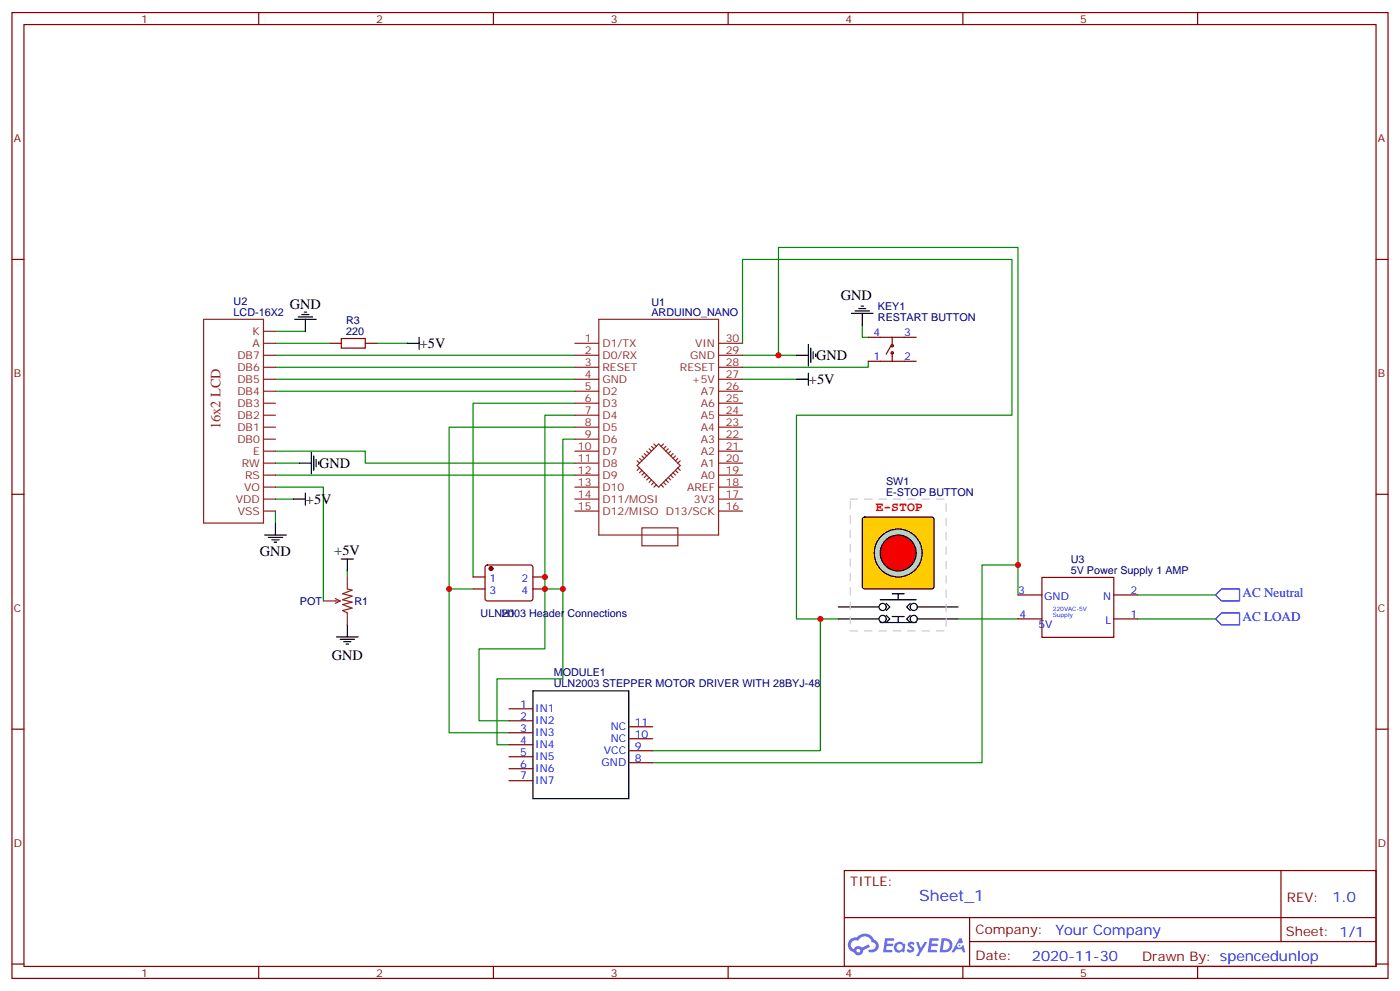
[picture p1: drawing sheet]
<svg xmlns="http://www.w3.org/2000/svg" width="412mm" height="292mm" viewBox="0 0 412 292" stroke-linecap="round" stroke-linejoin="round" font-family="sans-serif">
<g fill="none" stroke="#870000" stroke-width=".35">
<path d="M3.5 3.7h405.4v284.3h-405.4zM7.1 7.2h398.2v277.3h-398.2zM76.2 3.7v3.5M145.3 3.7v3.5M214.5 3.7v3.5M283.6 3.7v3.5M352.8 3.7v3.5M3.5 76.4h3.6M405.3 76.4h3.6M3.5 145.5h3.6M405.3 145.5h3.6M3.5 214.7h3.6"/>
<path d="M405.3 214.7h3.6M248.7 256.3h156.6v28.2h-156.6zM377.3 256.3v20.9M248.7 270.1h156.5M285.6 277.2h119.6M285.6 270.1v14.2M3.5 283.8h3.6M76.2 284.5v3.5M145.3 284.5v3.5M214.5 284.5v3.5M283.6 284.5v3.5M352.8 284.5v3.5"/>
<path d="M405.3 283.8h3.6"/>
</g>
<g fill="#5487ff">
<path d="M267.7 277.5a1.22 1.22 0 0 1 1.7 .2l-.4 .6a.47 .47 0 0 0-.3-.4 .47 .47 0 0 0-.5 .2l.1 .2a1.14 1.14 0 0 1 .8 1.8 1.14 1.14 0 0 1-1.9 0l-.2-.2 .5-.6 .7 .5a.29 .29 0 0 0 .3-.3 .29 .29 0 0 0-.2-.3 1.04 1.04 0 0 1-.6-1.7z"/>
<path d="M260.7 276.2h2.4l.3 .2-.2 .5-1.8 .1-.1 .8h1.5l.3 .4-.3 .4h-1.6l-.2 1.1h1.7l.2 .3-.2 .3-2.6 .1z"/>
<path d="M273.8 276.2h2.4l.3 .2-.1 .5-1.8 .1-.2 .8h1.6l.3 .4-.4 .4-1.6-.1-.1 1.1 1.7 .1 .2 .3-.2 .3-2.6 .1z"/>
<path d="M282.6 276.2h.7l.3 1.3-.6 .3a.69 .69 0 0 0-1 .3 .69 .69 0 0 0 .4 .9 .69 .69 0 0 0 .9-.6l.5-.2 .6 2.2h-.8l-.2-.9h-1.8l-.5 .9h-.8z"/>
<path d="M269.8 277.3h.8l.6 1.8 1.1-1.8h.9l-2.6 4.2h-.8l.9-1.5z"/>
<path d="M277.4 276.2l-.6 4.2h1.3a2.11 2.11 0 0 0 2.5-2.1 2.11 2.11 0 0 0-2.5-2.1zM278.1 277a1.39 1.39 0 0 1 1.7 1.4 1.39 1.39 0 0 1-1.8 1.2h-.3z"/>
<path d="M263.7 277.8a1.54 1.54 0 0 0-.1 2.2 1.54 1.54 0 0 0 2.2 .1l.6 .3 .3-2.3-.2-.3h-.4a1.49 1.49 0 0 0-2.4 0zM264 278.8a.94 .94 0 0 1 1.8 0 .94 .94 0 0 1-1.8 0z"/>
<path d="M250.4 276.6a2.18 2.18 0 0 0 1.1 3.7 1.44 1.44 0 0 0 1.6 .9 1.44 1.44 0 0 0 1.2-1.4l2-1.1-.5-.7-1.9 1a1.47 1.47 0 0 0-2.4 .4 1.39 1.39 0 0 1-.7-1.9 1.39 1.39 0 0 1 2-.5 2.12 2.12 0 0 1 2.2-1.3 2.12 2.12 0 0 1 1.9 1.7 1.14 1.14 0 0 1 1.1 1.4 1.14 1.14 0 0 1-1.7 .7 .43 .43 0 0 0-.5 .4 .43 .43 0 0 0 .4 .5 1.98 1.98 0 0 0 2.5-1.2 1.98 1.98 0 0 0-1.2-2.6 3.1 3.1 0 0 0-5.3-.6l-.9 .1zM252.3 279.9a.55 .55 0 0 1 1.1 0 .55 .55 0 0 1-1.1 0z"/>
<circle cx="282.6" cy="278.3" r=".26"/>
</g>
<path d="M169.3 118.7h-30v51.2M218.7 101.1v-24.7h79.4v45.8h-63.5v60h12.3M229.3 104.6v-31.8h70.6v102.4M169.3 129.3h-3.5v44.1h-5.3M132.3 173.4v42.3h17.6M165.8 173.4v26.4h-19.4v19.5h3.5M299.9 166.3h-10.6v58.2h-97M335.1 175.2h23M241.7 182.2v38.8h-49.4M282.2 182.2h17.7M335.1 182.2h23" fill="none" stroke="#008700" stroke-width=".35"/>
<path d="M157 203.4h28.2v31.7h-28.2z" fill="none" stroke="#000" stroke-width=".35"/>
<g fill="none" stroke="#870000" stroke-width=".35">
<path d="M299.9 175.2h7M306.9 170h21.2v17.6h-21.2zM328.1 175.2h7M299.9 182.2h7M328.1 182.2h7M149.9 208.7h7.1M149.9 212.2h7.1M149.9 215.7h7.1M149.9 219.3h7.1M185.2 217.5h7.1M185.2 214h7.1M149.9 222.8h7.1"/>
<path d="M149.9 226.3h7.1M149.9 229.8h7.1M185.2 224.5h7.1M185.2 221h7.1"/>
</g>
<path d="M358.1 175.2l1.7-1.8h5.3v3.5h-5.3zM358.1 182.2l1.7-1.8h5.3v3.6h-5.3z" fill="none" stroke="#00f" stroke-width=".35"/>
<path d="M254.2 152.4l.5-.2h19.8l.5 .2 .2 .5v19.8l-.3 .5-.4 .2h-19.8l-.5-.2-.2-.5v-19.8z" fill="#fc0" stroke="#000" stroke-width=".35"/>
<g fill="none" stroke="#000" stroke-width=".35">
<path d="M246.9 178.7h12M259.3 176.6h10.6M261.1 177.6l1 1.1-1 1M262.8 174.8h3.5M264.6 174.8v1.8M268.1 177.6l-1 1.1 1 1M270.2 178.7h12"/>
<circle cx="260" cy="178.7" r="1.06"/>
<circle cx="269.2" cy="178.7" r="1.06"/>
</g>
<circle cx="264.6" cy="162.8" r="7.1" fill="#ccc" stroke="#000" stroke-width=".35"/>
<circle cx="264.6" cy="162.8" r="5.3" fill="#f00" stroke="#000" stroke-width=".35"/>
<g fill="none" stroke="#000" stroke-width=".35">
<path d="M86.8 94h6.3M87.8 93.3h4.3M88.9 92.6h2.1M89.6 91.9h.7M90 94v3.5M123.5 99.3v3.5M250.8 92.3h6.4M251.9 91.5h4.2M252.9 90.8h2.2M253.6 90.1h.8M254 92.3v3.5M119.9 101.1h3.6"/>
<path d="M234.6 111.7h3.5M234.6 104.6h3.5M238.1 101.4v6.4M238.1 109.9v3.5M238.8 102.5v4.2M239.5 103.5v2.2M240.2 104.2v.8M88.2 136.3h3.5M91.7 133.2v6.3M92.4 134.2v4.3M93.1 135.3v2.1M93.8 136v.7"/>
<path d="M78 157.5h6.3M79 158.2h4.3M80.1 158.9h2.1M80.8 159.6h.7M81.1 154v3.5M86.4 146.9h3.6M90 145.2v3.5M100.5 164.6h3.6M102.3 164.6v3.5M99.1 187.5h6.4M100.2 188.2h4.2M101.2 188.9h2.2"/>
<path d="M102 189.6h.7M102.3 184v3.5M246.9 182.2h12M259.3 183.3h10.6M261.1 181.2l1 1-1 1.1M262.8 181.5h3.5M264.6 181.5v1.8M268.1 181.2l-1 1 1 1.1M270.2 182.2h12"/>
<circle cx="260" cy="182.2" r="1.06"/>
<circle cx="269.2" cy="182.2" r="1.06"/>
</g>
<path d="M250.5 146.9h28.2v38.8h-28.2z" fill="none" stroke="#ccc" stroke-width=".35" stroke-dasharray="2.1 2.1"/>
<path d="M100.5 99.7h7.1v2.8h-7.1z" fill="none" stroke="#a10000" stroke-width=".35"/>
<g fill="none" stroke="#870000" stroke-width=".35">
<path d="M255.8 99.3h14.1M262.8 99.3v2.5M97 101.1h3.5M107.6 101.1h3.5M255.8 106.4h14.1M262.5 101.8l-1.4 2.4M262.8 103.9v2.5M139.3 169.9h3.6M139.3 173.4h3.6M143.1 166.5l.5-.2h12.7l.5 .2 .2 .5-.1 9.5-.6 .4h-13l-.4-.7v-9.2zM157 169.9h3.5M157 173.4h3.5"/>
<circle cx="262.8" cy="101.8" r=".35"/>
<circle cx="262.8" cy="103.9" r=".35"/>
</g>
<g fill="none" stroke="#008700" stroke-width=".35">
<path d="M81.1 97.5h8.9M254 95.8v3.5h1.8M81.1 111.7h88.2M81.1 104.6h88.2M81.1 108.1h88.2M81.1 115.2h88.2M81.1 101.1h15.9M111.1 101.1h8.8M218.7 111.7h15.9M218.7 104.6h15.9M255.8 106.4v1.7h-37.1M81.1 132.8h26.5v3.5h61.7"/>
<path d="M81.1 139.9h88.2M81.1 136.3h7.1M169.3 125.8h-37v47.6h7M169.3 122.2h-8.8v68.8h-19.4v21.2h8.8M81.1 143.4h14.1v33.5M81.1 146.9h5.3M81.1 150.5v3.5M102.3 168.1v1.8"/>
</g>
<circle cx="144.6" cy="167.4" r=".53" fill="#870000" stroke="#870000" stroke-width=".35"/>
<g fill="none" stroke="#8c2424" stroke-width=".35">
<path d="M60 94h17.6v60h-17.6zM77.6 97.5h3.5M176.4 94h35.3v63.5h-35.3zM77.6 101.1h3.5M77.6 118.7h3.5M77.6 115.2h3.5M77.6 111.7h3.5M77.6 108.1h3.5M77.6 104.6h3.5M169.3 101.1h7.1M169.3 118.7h7.1M169.3 115.2h7.1"/>
<path d="M169.3 111.7h7.1M169.3 108.1h7.1M169.3 104.6h7.1M211.7 101.1h7M211.7 118.7h7M211.7 115.2h7M211.7 111.7h7M211.7 108.1h7M211.7 104.6h7M77.6 129.3h3.5M77.6 125.8h3.5M77.6 122.2h3.5"/>
<path d="M77.6 132.8h3.5M77.6 136.3h3.5M77.6 139.9h3.5M169.3 129.3h7.1M169.3 125.8h7.1M169.3 122.2h7.1M169.3 132.8h7.1M169.3 136.3h7.1M169.3 139.9h7.1M187.7 137.1l6.3-6.4 6.4 6.4-6.4 6.3zM187.7 135.6l.7 .7M188.4 134.9l.7 .7"/>
<path d="M188.4 137.8l-.7 .7M189.1 134.2l.7 .7M189.1 138.5l-.7 .7M189.8 133.5l.7 .7M189.8 139.2l-.7 .7M190.5 132.8l.7 .7M190.5 139.9l-.7 .7M191.2 132.1l.7 .7M191.9 131.4l.7 .7M192.6 130.7l.7 .7M195.4 130.7l-.7 .7M196.1 131.4l-.7 .7"/>
<path d="M196.8 132.1l-.7 .7M197.6 139.9l.7 .7M197.6 132.8l-.8 .7M198.3 139.2l.7 .7M198.3 133.5l-.7 .7M199 138.5l.7 .7M199 134.2l-.7 .7M199.7 137.8l.7 .7M199.7 134.9l-.7 .7M200.4 135.6l-.7 .7M211.7 129.3h7M211.7 125.8h7"/>
<path d="M211.7 122.2h7M211.7 132.8h7M211.7 136.3h7M211.7 139.9h7M77.6 146.9h3.5M77.6 143.4h3.5M77.6 150.5h3.5M169.3 146.9h7.1M169.3 143.4h7.1M169.3 150.5h7.1M189.1 155.4h10.6v5.3h-10.6zM191.2 140.6l-.7 .7"/>
<path d="M191.9 141.3l-.7 .7M192.6 142l-.7 .7M193.3 142.7l-.7 .7M194.7 142.7l.7 .7M195.4 142l.7 .7M196.1 141.3l.7 .7M196.8 140.6l.8 .7M211.7 146.9h7M211.7 143.4h7M211.7 150.5h7M95.2 176.9h5M98.8 176.2l1.4 .7"/>
<path d="M100.2 176.9l-1.4 .7M102.3 169.9v3.5l1.4 .3-2.8 1.1 2.8 .7-2.8 1.1 2.8 .7-2.8 .7 2.8 1-2.8 .7 1.4 .7v3.6"/>
</g>
<g fill="#c00">
<circle cx="229.3" cy="104.6" r=".88"/>
<circle cx="299.9" cy="166.3" r=".88"/>
<circle cx="241.7" cy="182.2" r=".88"/>
<circle cx="132.3" cy="173.4" r=".88"/>
<circle cx="160.5" cy="173.4" r=".88"/>
<circle cx="160.5" cy="169.9" r=".88"/>
<circle cx="165.8" cy="173.4" r=".88"/>
</g>
<text font-size="4.6" fill="#00f" x="270.8" y="265.3">Sheet_1</text>
<g font-size="4.2">
<text x="247.6" y="88.4">GND</text>
<text x="85.4" y="90.8">GND</text>
<text x="123.6" y="102.5">+5V</text>
<text x="240.4" y="106">GND</text>
<text x="238.3" y="113.1">+5V</text>
<text x="94" y="137.8">GND</text>
<text x="90.1" y="148.3">+5V</text>
<text x="76.5" y="163.7">GND</text>
<text x="98.5" y="163.5">+5V</text>
<text x="97.7" y="194.2">GND</text>
</g>
<text font-size="4.2" fill="#8d2323" x="64.9" y="126.4" transform="rotate(-90 64.9 126.4)">16x2 LCD</text>
<g font-size="4.2" fill="#00f">
<text x="392.5" y="265.6">1.0</text>
<text x="310.9" y="275.1">Your Company</text>
<text x="304" y="282.9">2020-11-30</text>
</g>
<text font-size="3.9" fill="#f00" x="257.9" y="150.4">E-STOP</text>
<g font-size="3.9" fill="#00f">
<text x="366" y="175.8">AC Neutral</text>
<text x="366" y="182.9">AC LOAD</text>
</g>
<g font-size="3.9" fill="#800">
<text x="250.5" y="260.9">TITLE:</text>
<text x="379.1" y="265.6">REV:</text>
<text x="287.4" y="275.1">Company:</text>
<text x="378.7" y="275.7">Sheet: 1/1</text>
<text x="287.4" y="282.8">Date:</text>
<text x="336.4" y="282.8">Drawn By: spencedunlop</text>
</g>
<g font-size="3.2" fill="#800">
<text x="41.6" y="6.7">1</text>
<text x="110.8" y="6.7">2</text>
<text x="179.9" y="6.7">3</text>
<text x="249.1" y="6.7">4</text>
<text x="318.2" y="6.7">5</text>
<text x="4.1" y="41.8">A</text>
<text x="405.9" y="41.8">A</text>
<text x="4.1" y="110.9">B</text>
<text x="405.9" y="110.9">B</text>
<text x="4.1" y="180.1">C</text>
<text x="405.9" y="180.1">C</text>
<text x="4.1" y="249.2">D</text>
<text x="405.9" y="249.2">D</text>
<text x="41.6" y="287.5">1</text>
<text x="110.8" y="287.5">2</text>
<text x="179.9" y="287.5">3</text>
<text x="249.1" y="287.5">4</text>
<text x="318.2" y="287.5">5</text>
</g>
<g font-size="3.2" fill="#000080">
<text x="68.8" y="89.8">U2</text>
<text x="68.8" y="93">LCD-16X2</text>
<text x="102" y="95.4">R3</text>
<text x="191.9" y="93">ARDUINO_NANO</text>
<text x="191.9" y="90">U1</text>
<text x="258.6" y="94.6">RESTART BUTTON</text>
<text x="258.6" y="91.4">KEY1</text>
<text x="102" y="98.6">220</text>
<text x="261" y="142.7">SW1</text>
<text x="261" y="145.9">E-STOP BUTTON</text>
<text x="315.4" y="165.8">U3</text>
<text x="315.4" y="168.9">5V Power Supply 1 AMP</text>
<text x="88.3" y="178.1">POT</text>
<text x="104.4" y="178.1">R1</text>
<text x="141.6" y="181.5">ULN2003 Header Connections</text>
<text x="147.8" y="181.6">H1</text>
<text x="163.1" y="202.3">ULN2003 STEPPER MOTOR DRIVER WITH 28BYJ-48</text>
<text x="163.1" y="199.1">MODULE1</text>
</g>
<g font-size="3.2" fill="#8d2323">
<text x="74.4" y="98.6">K</text>
<text x="172.3" y="100.7">1</text>
<text x="213.8" y="100.7">30</text>
<text x="69.9" y="105.7">DB7</text>
<text x="74.4" y="102.1">A</text>
<text x="172.3" y="107.8">3</text>
<text x="172.3" y="104.2">2</text>
<text x="177.4" y="105.7">D0/RX</text>
<text x="177.4" y="102.1">D1/TX</text>
<text x="203.3" y="105.7">GND</text>
<text x="204.7" y="102.1">VIN</text>
<text x="213.8" y="104.2">29</text>
<text x="213.8" y="107.8">28</text>
<text x="69.9" y="112.7">DB5</text>
<text x="69.9" y="109.2">DB6</text>
<text x="172.3" y="111.3">4</text>
<text x="177.4" y="112.7">GND</text>
<text x="177.4" y="109.2">RESET</text>
<text x="200.3" y="109.2">RESET</text>
<text x="203.8" y="112.7">+5V</text>
<text x="213.8" y="111.3">27</text>
<text x="69.9" y="119.8">DB3</text>
<text x="69.9" y="116.2">DB4</text>
<text x="172.3" y="118.4">6</text>
<text x="172.3" y="114.8">5</text>
<text x="177.4" y="119.8">D3</text>
<text x="177.4" y="116.2">D2</text>
<text x="206.4" y="116.2">A7</text>
<text x="206.4" y="119.8">A6</text>
<text x="213.8" y="114.8">26</text>
<text x="213.8" y="118.4">25</text>
<text x="69.9" y="123.3">DB2</text>
<text x="172.3" y="125.4">8</text>
<text x="172.3" y="121.9">7</text>
<text x="177.4" y="123.3">D4</text>
<text x="206.4" y="123.3">A5</text>
<text x="213.8" y="121.9">24</text>
<text x="213.8" y="125.4">23</text>
<text x="69.9" y="130.4">DB0</text>
<text x="69.9" y="126.8">DB1</text>
<text x="172.3" y="128.9">9</text>
<text x="177.4" y="130.4">D6</text>
<text x="177.4" y="126.8">D5</text>
<text x="206.4" y="126.8">A4</text>
<text x="206.4" y="130.4">A3</text>
<text x="213.8" y="128.9">22</text>
<text x="71.2" y="137.4">RW</text>
<text x="74.5" y="133.9">E</text>
<text x="170.2" y="136">11</text>
<text x="170.2" y="132.5">10</text>
<text x="177.4" y="137.4">D8</text>
<text x="177.4" y="133.9">D7</text>
<text x="206.4" y="133.9">A2</text>
<text x="206.4" y="137.4">A1</text>
<text x="213.8" y="132.5">21</text>
<text x="213.8" y="136">20</text>
<text x="72.2" y="140.9">RS</text>
<text x="170.2" y="143.1">13</text>
<text x="170.2" y="139.5">12</text>
<text x="177.4" y="140.9">D9</text>
<text x="206.4" y="140.9">A0</text>
<text x="213.8" y="139.5">19</text>
<text x="213.8" y="143.1">18</text>
<text x="69.5" y="148">VDD</text>
<text x="71.9" y="144.5">VO</text>
<text x="170.2" y="146.6">14</text>
<text x="177.4" y="148">D11/MOSI</text>
<text x="177.4" y="144.5">D10</text>
<text x="202.4" y="144.5">AREF</text>
<text x="204.4" y="148">3V3</text>
<text x="213.8" y="146.6">17</text>
<text x="70" y="151.5">VSS</text>
<text x="170.2" y="150.1">15</text>
<text x="177.4" y="151.5">D12/MISO D13/SCK</text>
<text x="213.8" y="150.1">16</text>
</g>
<g font-size="3.2" fill="#00f">
<text x="257.3" y="99">4</text>
<text x="266.3" y="99">3</text>
<text x="257.3" y="106">1</text>
<text x="266.3" y="106">2</text>
<text x="144.2" y="171.3">1</text>
<text x="153.7" y="171.3">2</text>
<text x="144.2" y="174.8">3</text>
<text x="153.7" y="174.8">4</text>
<text x="300" y="174.8">3</text>
<text x="307.6" y="176.6">GND</text>
<text x="325" y="176.6">N</text>
<text x="333" y="174.8">2</text>
<text x="300.3" y="181.9">4</text>
<text x="305.9" y="184.9">5V</text>
<text x="325.6" y="183.6">L</text>
<text x="333" y="181.9">1</text>
<text x="153.2" y="208.3">1</text>
<text x="157.7" y="209.7">IN1</text>
<text x="153.2" y="211.8">2</text>
<text x="153.2" y="215.4">3</text>
<text x="157.7" y="213.3">IN2</text>
<text x="179.9" y="215">NC</text>
<text x="187" y="213.6">11</text>
<text x="153.2" y="218.9">4</text>
<text x="157.7" y="216.8">IN3</text>
<text x="157.7" y="220.3">IN4</text>
<text x="179.9" y="218.5">NC</text>
<text x="187" y="220.7">9</text>
<text x="187" y="217.1">10</text>
<text x="153.2" y="222.4">5</text>
<text x="153.2" y="226">6</text>
<text x="157.7" y="223.8">IN5</text>
<text x="157.7" y="227.4">IN6</text>
<text x="177.2" y="225.6">GND</text>
<text x="177.9" y="222.1">VCC</text>
<text x="187" y="224.2">8</text>
<text x="153.2" y="229.5">7</text>
<text x="157.7" y="230.9">IN7</text>
</g>
<g font-size="1.8" fill="#00f">
<text x="310.1" y="179.8">220VAC-5V</text>
<text x="310.1" y="181.6">Supply</text>
</g>
</svg>
